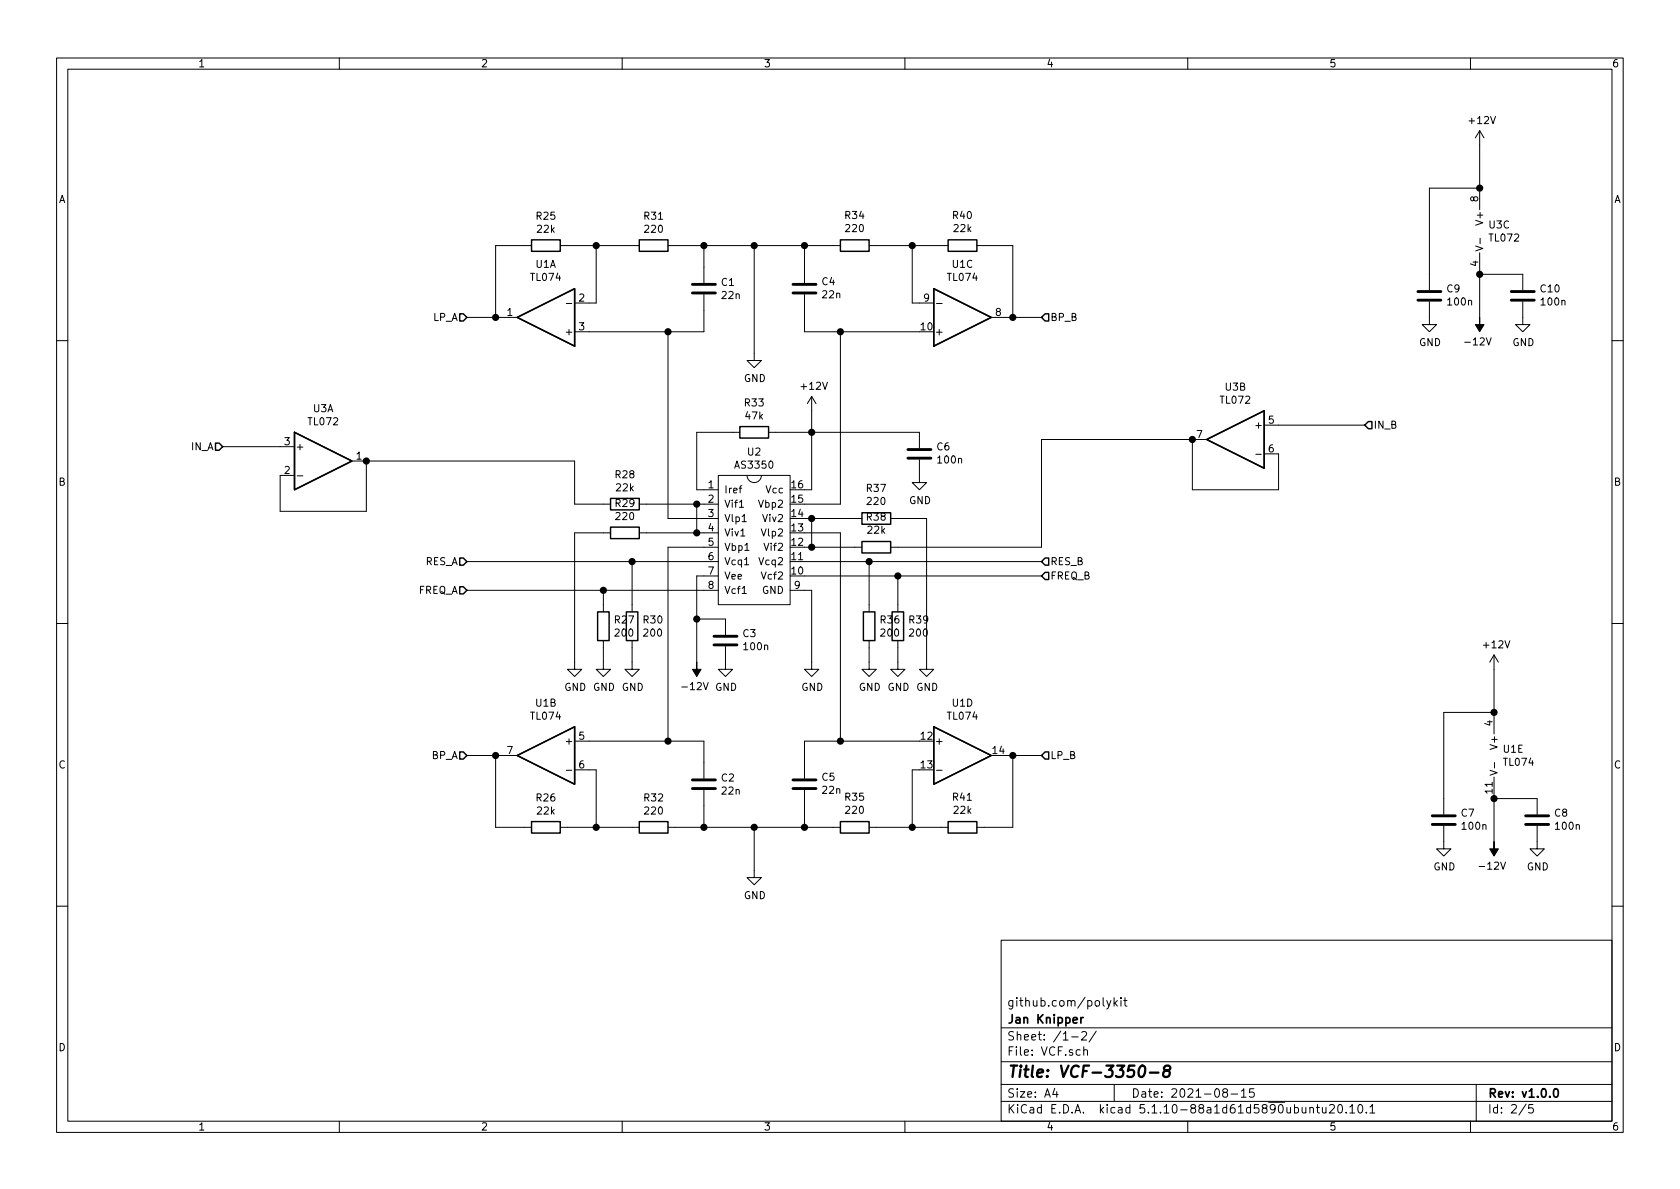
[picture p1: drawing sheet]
<svg xmlns="http://www.w3.org/2000/svg" width="297mm" height="210mm" viewBox="0 0 297 210" stroke-linecap="round" stroke-linejoin="round" font-family="sans-serif">
<g fill="none" stroke="#000" stroke-width=".18">
<path d="M10 10.3h277v189.9h-277zM12 12.2h273v186.1h-273zM60 10.3v1.9M110 10.3v1.9M160 10.3v1.9M210 10.3v1.9M260 10.3v1.9M261.6 23.1v14M261.6 33.3h-8.9v18M261.6 23.1l-.7 1.3M261.6 23.1l.8 1.3M82.5 56.1h8.9"/>
<path d="M94 43.4h-6.4v12.7M99.1 43.4h13.9M100.1 53.7h1M105.4 43.4v10.2h-3.8M118.1 43.4h30.5M118.1 58.7v33h8.9M124.5 43.4v6.6M124.5 52.1v6.6h-22.9M133.3 43.4v20.3h1.3l-1.3 1.3-1.2-1.3h1.2M142.2 43.4v6.6M142.2 52.1v6.6h20.4M148.6 58.7v30.4h-6.4"/>
<path d="M153.7 43.4h13.9M161.3 43.4v10.2h3.8M165.6 53.7h1M172.7 43.4h6.4v12.7M175.3 56.1h8.8M252.7 53.3v4.1h1.3l-1.3 1.3-1.2-1.3h1.2M260.9 43.5l1.3 .4-1.3 .5M261.6 44.7v11.4M261.6 48.5h7.6v2.8M261.7 42.1v1M269.2 53.3v4.1h1.3l-1.3 1.3-1.2-1.3h1.2M10 60.2h2"/>
<path d="M39.4 79h12.7M130.8 76.4h-7.6v10.2h3.8M135.9 76.4h26.7v2.8M143.5 70.1v16.5h-1.3M143.5 70.1l-.8 1.3M143.5 70.1l.8 1.3M210.8 77.7v8.9h15.3v-6.3h-2.6M213.4 77.7h-29.3v19.1h-26.6M223.5 75.2h17.8M285 60.2h2M52.6 84.1h.9M62.2 81.5h39.4v7.6h6.3"/>
<path d="M64.8 81.5v8.9h-15.3v-6.3h2.6M82.5 99.3h44.5M107.9 94.2h-6.3v24.2h1.3l-1.3 1.2-1.3-1.2h1.3M111.8 99.3v8.9M113 89.1h14M113 94.2h14M123.2 89.1v5.1M127 84.1h12.7v22.8h-12.7zM127 96.8h-8.9v34.3M130.7 86.3h.5M130.7 89.7h.8M131.2 85.9l-.3 .2v1.1"/>
<path d="M131.2 92.2h.8M131.6 99.9h.8M131.7 97.3h.7M132.1 84.1a1.27 1.27 0 0 0 1.2 1.2 1.27 1.27 0 0 0 1.3-1.2M142.2 91.7h10.2M142.2 94.2h6.4v36.9M142.2 96.8h10.2M142.2 99.3h41.9M143.5 91.7v5.1M153.7 99.3v8.9M157.5 91.7h6.3v26.7h1.3l-1.3 1.2-1.2-1.2h1.2M162.6 81.3v4h1.2l-1.2 1.3-1.3-1.3h1.3"/>
<path d="M222 80.3h1M10 110.3h2M82.5 104.4h44.5M106.7 113.3v5.1h1.2l-1.2 1.2-1.3-1.2h1.3M106.7 104.4v3.8M111.8 113.3v5.1h1.2l-1.2 1.2-1.3-1.2h1.3M123.2 109.5h5.1v2.8M127 101.8h-3.8v15.3M128.3 114.3v4.1h1.2l-1.2 1.2-1.3-1.2h1.3M131.2 104.9h.8M139.7 104.4h3.8v14h1.3l-1.3 1.2-1.3-1.2h1.3M142.2 101.8h41.9"/>
<path d="M153.7 113.3v5.1h1.2l-1.2 1.2-1.3-1.2h1.3M158.7 113.3v5.1h1.3l-1.3 1.2-1.2-1.2h1.2M158.7 101.8v6.4M264.2 115.8v14M264.2 115.8l-.8 1.3M264.2 115.8l.7 1.3M285 110.3h2M82.5 133.6h8.9M87.6 133.6v12.7h6.4M100.1 136.2h1M101.6 131.1h22.9v6.6M101.6 136.1h3.8v10.2"/>
<path d="M124.5 139.7v6.6M142.2 139.7v6.6M162.6 131.1h-20.4v6.6M162.6 136.1h-1.3v10.2M165.6 136.2h1M177.8 133.6h6.3M179.1 133.6v12.7h-6.4M263.4 136.2l1.3 .4-1.3 .5M264.2 137.4v11.4M264.2 126h-8.9v18M264.2 134.8v1M99.1 146.3h13.9"/>
<path d="M118.1 146.3h30.5M133.3 146.3v8.9h1.3l-1.3 1.3-1.2-1.3h1.2M153.7 146.3h13.9M255.3 146v4.1h1.2l-1.2 1.3-1.3-1.3h1.3M264.2 141.2h7.6v2.8M271.8 146v4.1h1.2l-1.2 1.3-1.3-1.3h1.3M10 160.2h2M177 166.3h108v32h-108zM195.7 176.9l.4 1M196.4 176.9l-.5 1.4-.2 .1M197 176.4v1.5M197.1 177.4l.5 .5"/>
<path d="M197.6 176.9l-.6 .6M198.2 176.4v.2M198.2 176.9v1M198.7 176.9h.6M198.9 176.4v1.3l.4 .2M285 160.2h2M60 198.3v1.9M110 198.3v1.9M160 198.3v1.9M177 194.8h108M177 191.8h108M177 187.8h108"/>
<path d="M177 181.8h108M186.5 192.5l-.4 1h1M186.8 193v1M189.5 183.4h1.1M191.3 182.6l.2-.2h.3l.3 .4-.9 1.1h.9M191.6 185.7h.1a.37 .37 0 0 1 .6 .1v.8M191.6 185.1v1.5M193.8 182.3l-1.2 2M197 191.8v3M210 198.3v1.9M216.5 193.2l-.3-.3 .1-.2a.48 .48 0 0 1 .6-.1l.1 .2-.1 .3-.6 .1a.48 .48 0 0 0 0 .7l.2 .1 .5-.1v-.4l-.2-.3M217.7 193.5h1.1"/>
<path d="M219.5 193l.4-.5v1.5M219.5 194h.8M221.7 192.5h-.7l-.1 .7 .2-.1 .5 .1 .2 .2-.1 .5-.2 .1-.6-.1M231.6 196l.2-.2 .4 .1v.9M231.6 195.8v1M232.7 195.8h.6M232.9 195.3v1.3l.4 .2M233.8 195.8l.1 .9 .3 .1 .2-.1M234.4 195.8v1M235.1 195.5l.2-.2h.4l.2 .5-.9 1h.9M236.7 195.4l.3-.1a.94 .94 0 0 1 0 1.5h-.1a1 1 0 0 1-.2-1.4zM238 196.7v.1"/>
<path d="M238.7 195.8l.4-.5v1.5M238.7 196.8h.8M240.3 195.4l.1-.1a.8 .8 0 0 1 .6 .8 .8 .8 0 0 1-.6 .7 1 1 0 0 1-.1-1.4zM241.6 196.7v.1M242.2 195.8l.4-.5v1.5M242.2 196.8h.9M260 198.3v1.9M261 191.8v6.5M269.8 195.2l-1.2 2M271 195.3h-.7v.7l.2-.1 .5 .1 .1 .2-.1 .5-.2 .1-.5-.1"/>
</g>
<path d="M191.1 179.9v1M191.5 179.9l-.3 .1-.1 .2M274.9 192.6l.3-.1a.94 .94 0 0 1 0 1.5h-.2a1 1 0 0 1-.1-1.4z" fill="none" stroke="#000" stroke-width=".3"/>
<path d="M201.6 188.6a.46 .46 0 0 1 .5-.2 .46 .46 0 0 1 .4 .4 1.18 1.18 0 0 1-.8 1.6l-.2-.1a1.5 1.5 0 0 1 .1-1.7zM203.3 189.7h1.5M206.1 189.3l-.2-.2-.1-.3a.65 .65 0 0 1 1.1-.2v.3a.69 .69 0 0 1-.8 .4 .65 .65 0 0 0-.3 1 .66 .66 0 0 0 .8 0 .66 .66 0 0 0 .2-.8l-.3-.2" fill="none" stroke="#000" stroke-width=".41"/>
<g fill="none" stroke="#000" stroke-width=".25">
<path d="M81.3 55.5h.6l.6 .6-.6 .7h-.6zM91.4 56.1l10.2-5.1v10.2zM94 42.4h5.1v2h-5.1zM113 42.4h5.1v2h-5.1zM148.6 42.4h5.1v2h-5.1zM165.1 51l10.2 5.1-10.2 5.1zM167.6 42.4h5.1v2h-5.1zM184.8 55.5h.6v1.3h-.6l-.7-.7zM38.1 78.4h.6l.7 .6-.7 .6h-.6zM52.1 76.4l10.1 5.1-10.1 5.1zM130.8 75.4h5.1v2.1h-5.1zM213.4 77.7l10.1-5.1v10.2z"/>
<path d="M241.9 74.5h.7v1.3h-.7l-.6-.6zM81.3 98.7h.6l.6 .6-.6 .6h-.6zM107.9 93.2h5.1v2h-5.1zM107.9 88.1h5.1v2.1h-5.1zM152.4 90.7h5.1v2h-5.1zM152.4 95.8h5.1v2h-5.1zM184.8 98.7h.6v1.2h-.6l-.7-.6zM81.3 103.8h.6l.6 .6-.6 .6h-.6zM105.7 108.2h2v5.1h-2zM110.7 108.2h2.1v5.1h-2.1zM152.7 108.2h2v5.1h-2zM157.7 108.2h2.1v5.1h-2.1z"/>
<path d="M184.8 101.2h.6v1.3h-.6l-.7-.7zM81.3 133h.6l.6 .6-.6 .6h-.6zM91.4 133.6l10.2-5.1v10.2zM165.1 128.5l10.2 5.1-10.2 5.1zM184.8 133h.6v1.2h-.6l-.7-.6zM94 145.3h5.1v2h-5.1zM113 145.3h5.1v2h-5.1zM148.6 145.3h5.1v2h-5.1zM167.6 145.3h5.1v2h-5.1z"/>
</g>
<g fill="none" stroke="#000" stroke-width=".51">
<path d="M122.4 50.3h4.1M122.4 51.8h4.1M140.2 50.3h4.1M140.2 51.8h4.1M250.7 51.6h4.1M250.7 53.1h4.1M267.2 51.6h4.1M267.2 53.1h4.1M160.5 79.5h4.1M160.5 81h4.1M126.2 112.5h4.1M126.2 114h4.1"/>
<path d="M122.4 139.4h4.1M122.4 137.9h4.1M140.2 139.4h4.1M140.2 137.9h4.1M253.2 144.3h4.1M253.2 145.8h4.1M269.7 144.3h4.1M269.7 145.8h4.1"/>
</g>
<path d="M261.6 56.1v1.3h.8l-.8 1.3-.7-1.3h.7zM123.2 117.1v1.3h.8l-.8 1.2-.8-1.2h.8zM264.2 148.8v1.3h.7l-.7 1.3-.8-1.3h.8z" fill="#000" stroke="#000" stroke-width=".18"/>
<g fill="#000" stroke="#000" stroke-width=".25">
<circle cx="261.6" cy="33.3" r=".51"/>
<circle cx="87.6" cy="56.1" r=".51"/>
<circle cx="105.4" cy="43.4" r=".51"/>
<circle cx="118.1" cy="58.7" r=".51"/>
<circle cx="124.5" cy="43.4" r=".51"/>
<circle cx="133.4" cy="43.4" r=".51"/>
<circle cx="142.2" cy="43.4" r=".51"/>
<circle cx="148.6" cy="58.7" r=".51"/>
<circle cx="161.3" cy="43.4" r=".51"/>
<circle cx="179.1" cy="56.1" r=".51"/>
<circle cx="261.6" cy="48.5" r=".51"/>
<circle cx="143.5" cy="76.4" r=".51"/>
<circle cx="210.8" cy="77.7" r=".51"/>
<circle cx="64.8" cy="81.5" r=".51"/>
<circle cx="111.8" cy="99.3" r=".51"/>
<circle cx="123.2" cy="89.1" r=".51"/>
<circle cx="123.2" cy="94.2" r=".51"/>
<circle cx="143.5" cy="91.7" r=".51"/>
<circle cx="143.5" cy="96.8" r=".51"/>
<circle cx="153.7" cy="99.3" r=".51"/>
<circle cx="106.7" cy="104.4" r=".51"/>
<circle cx="123.2" cy="109.5" r=".51"/>
<circle cx="158.8" cy="101.8" r=".51"/>
<circle cx="87.6" cy="133.6" r=".51"/>
<circle cx="118.1" cy="131.1" r=".51"/>
<circle cx="148.6" cy="131.1" r=".51"/>
<circle cx="179.1" cy="133.6" r=".51"/>
<circle cx="264.2" cy="126" r=".51"/>
<circle cx="105.4" cy="146.3" r=".51"/>
<circle cx="124.5" cy="146.3" r=".51"/>
<circle cx="133.4" cy="146.3" r=".51"/>
<circle cx="142.2" cy="146.3" r=".51"/>
<circle cx="161.3" cy="146.3" r=".51"/>
<circle cx="264.2" cy="141.2" r=".51"/>
</g>
<text font-size="2.8" x="178" y="190.5">Title: VCF-3350-8</text>
<g font-size="2.1">
<text x="178" y="178">github.com/polykit</text>
<text x="178" y="184">Sheet: /1-2/</text>
<text x="178" y="181">Jan Knipper</text>
<text x="178" y="186.7">File: VCF.sch</text>
<text x="178" y="196.9">KiCad E.D.A. kicad 5.1.10-88a1d61d5890ubuntu20.10.1</text>
<text x="178" y="194.1">Size: A4</text>
<text x="200" y="194.1">Date: 2021-08-15</text>
<text x="263" y="194.1">Rev: v1.0.0</text>
<text x="263" y="196.9">Id: 2/5</text>
</g>
<g font-size="1.8">
<text x="35" y="11.9">1</text>
<text x="85" y="11.9">2</text>
<text x="135" y="11.9">3</text>
<text x="185" y="11.9">4</text>
<text x="235" y="11.9">5</text>
<text x="285" y="11.9">6</text>
<text x="259.9" y="21.9">+12V</text>
<text x="10.4" y="35.9">A</text>
<text x="261.4" y="35.7" transform="rotate(-90 261.4 35.7)">8</text>
<text x="285.4" y="35.9">A</text>
<text x="94.9" y="38.9">R25</text>
<text x="95" y="41.2">22k</text>
<text x="113.9" y="38.9">R31</text>
<text x="114.1" y="41.2">220</text>
<text x="149.5" y="38.7">R34</text>
<text x="149.6" y="41">220</text>
<text x="168.5" y="38.7">R40</text>
<text x="168.7" y="41">22k</text>
<text x="262.3" y="39.4" transform="rotate(-90 262.3 39.4)">V+</text>
<text x="263.3" y="40.4">U3C</text>
<text x="94.7" y="47.4">U1A</text>
<text x="168.4" y="47.4">U1C</text>
<text x="261.4" y="47.1" transform="rotate(-90 261.4 47.1)">4</text>
<text x="263.4" y="42.7">TL072</text>
<text x="94" y="49.7">TL074</text>
<text x="102.4" y="53.3">2</text>
<text x="127.6" y="50.6">C1</text>
<text x="127.7" y="52.9">22n</text>
<text x="145.4" y="50.4">C4</text>
<text x="145.5" y="52.8">22n</text>
<text x="163.3" y="53.3">9</text>
<text x="167.6" y="49.7">TL074</text>
<text x="255.9" y="51.7">C9</text>
<text x="272.4" y="51.7">C10</text>
<text x="76.5" y="56.8">LP_A</text>
<text x="89.7" y="55.9">1</text>
<text x="100.4" y="59.3">+</text>
<text x="102.4" y="58.4">3</text>
<text x="162.9" y="58.4">10</text>
<text x="165.2" y="59.3">+</text>
<text x="176" y="55.9">8</text>
<text x="185.7" y="56.8">BP_B</text>
<text x="256.1" y="54">100n</text>
<text x="272.6" y="54">100n</text>
<text x="250.9" y="61.2">GND</text>
<text x="259.4" y="61.1">-12V</text>
<text x="267.4" y="61.2">GND</text>
<text x="131.5" y="67.6">GND</text>
<text x="131.7" y="71.9">R33</text>
<text x="141.8" y="68.9">+12V</text>
<text x="215.9" y="71.4">TL072</text>
<text x="216.7" y="69.1">U3B</text>
<text x="54.6" y="75.2">TL072</text>
<text x="55.4" y="72.9">U3A</text>
<text x="131.9" y="74.2">47k</text>
<text x="211.6" y="77.5">7</text>
<text x="222.4" y="75.8">+</text>
<text x="224.3" y="74.9">5</text>
<text x="242.8" y="75.8">IN_B</text>
<text x="33.8" y="79.6">IN_A</text>
<text x="50.3" y="83.8">2</text>
<text x="50.3" y="78.7">3</text>
<text x="52.2" y="79.6">+</text>
<text x="63" y="81.3">1</text>
<text x="130.1" y="82.9">AS3350</text>
<text x="132.2" y="80.6">U2</text>
<text x="165.7" y="79.6">C6</text>
<text x="165.9" y="82">100n</text>
<text x="224.3" y="80">6</text>
<text x="10.4" y="85.9">B</text>
<text x="108.9" y="89.7">R29</text>
<text x="108.9" y="84.6">R28</text>
<text x="109" y="86.9">22k</text>
<text x="125.2" y="86.4">1</text>
<text x="125.2" y="88.9">2</text>
<text x="128" y="87.2">Iref</text>
<text x="128" y="89.8">Vif1</text>
<text x="134.4" y="89.8">Vbp2</text>
<text x="135.5" y="87.2">Vcc</text>
<text x="140" y="88.9">15</text>
<text x="140" y="86.4">16</text>
<text x="153.3" y="87">R37</text>
<text x="153.4" y="89.3">220</text>
<text x="160.7" y="89.1">GND</text>
<text x="285.4" y="85.9">B</text>
<text x="109" y="92">220</text>
<text x="125.2" y="91.4">3</text>
<text x="125.2" y="94">4</text>
<text x="128" y="92.3">Vlp1</text>
<text x="128" y="94.9">Viv1</text>
<text x="135" y="94.9">Vlp2</text>
<text x="135.1" y="92.3">Viv2</text>
<text x="140" y="94">13</text>
<text x="140" y="91.4">14</text>
<text x="153.3" y="92.1">R38</text>
<text x="153.5" y="94.4">22k</text>
<text x="75.1" y="99.9">RES_A</text>
<text x="125.2" y="96.5">5</text>
<text x="125.2" y="99.1">6</text>
<text x="125.2" y="101.6">7</text>
<text x="128" y="97.4">Vbp1</text>
<text x="128" y="99.9">Vcq1</text>
<text x="134.5" y="99.9">Vcq2</text>
<text x="135.4" y="97.4">Vif2</text>
<text x="140" y="101.6">10</text>
<text x="140" y="99.1">11</text>
<text x="140" y="96.5">12</text>
<text x="185.7" y="99.9">RES_B</text>
<text x="73.9" y="105">FREQ_A</text>
<text x="125.2" y="104.1">8</text>
<text x="128" y="102.5">Vee</text>
<text x="128" y="105">Vcf1</text>
<text x="134.7" y="105">GND</text>
<text x="135" y="102.5">Vcf2</text>
<text x="140.5" y="104.1">9</text>
<text x="185.7" y="102.5">FREQ_B</text>
<text x="108.7" y="110.3">R27</text>
<text x="108.9" y="112.6">200</text>
<text x="113.8" y="110.3">R30</text>
<text x="113.9" y="112.6">200</text>
<text x="131.4" y="112.7">C3</text>
<text x="155.7" y="110.3">R36</text>
<text x="155.9" y="112.6">200</text>
<text x="160.8" y="110.3">R39</text>
<text x="160.9" y="112.6">200</text>
<text x="131.6" y="115">100n</text>
<text x="262.5" y="114.6">+12V</text>
<text x="94.8" y="125">U1B</text>
<text x="99.8" y="122.2">GND GND GND</text>
<text x="121" y="122">-12V</text>
<text x="126.4" y="122.2">GND</text>
<text x="141.7" y="122.2">GND</text>
<text x="151.8" y="122.2">GND GND GND</text>
<text x="168.4" y="125">U1D</text>
<text x="94" y="127.3">TL074</text>
<text x="100.4" y="131.7">+</text>
<text x="102.4" y="130.8">5</text>
<text x="162.9" y="130.8">12</text>
<text x="165.2" y="131.7">+</text>
<text x="167.6" y="127.3">TL074</text>
<text x="263.9" y="128.4" transform="rotate(-90 263.9 128.4)">4</text>
<text x="10.4" y="135.9">C</text>
<text x="76.3" y="134.2">BP_A</text>
<text x="89.7" y="133.3">7</text>
<text x="102.4" y="135.9">6</text>
<text x="162.9" y="135.9">13</text>
<text x="175.6" y="133.3">14</text>
<text x="185.7" y="134.2">LP_B</text>
<text x="264.8" y="132.1" transform="rotate(-90 264.8 132.1)">V+</text>
<text x="265.8" y="133.1">U1E</text>
<text x="266" y="135.4">TL074</text>
<text x="285.4" y="135.9">C</text>
<text x="94.9" y="141.7">R26</text>
<text x="113.9" y="141.7">R32</text>
<text x="127.6" y="138.2">C2</text>
<text x="127.7" y="140.5">22n</text>
<text x="145.4" y="138.1">C5</text>
<text x="145.5" y="140.4">22n</text>
<text x="149.5" y="141.6">R35</text>
<text x="149.6" y="143.9">220</text>
<text x="168.5" y="141.6">R41</text>
<text x="168.7" y="143.9">22k</text>
<text x="263.9" y="140.3" transform="rotate(-90 263.9 140.3)">11</text>
<text x="95" y="144">22k</text>
<text x="114.1" y="144">220</text>
<text x="258.4" y="144.4">C7</text>
<text x="258.6" y="146.7">100n</text>
<text x="274.9" y="144.4">C8</text>
<text x="275.2" y="146.7">100n</text>
<text x="253.4" y="153.9">GND</text>
<text x="261.9" y="153.8">-12V</text>
<text x="270" y="153.9">GND</text>
<text x="131.5" y="159">GND</text>
<text x="10.4" y="185.9">D</text>
<text x="285.4" y="185.9">D</text>
<text x="35" y="199.9">1</text>
<text x="85" y="199.9">2</text>
<text x="135" y="199.9">3</text>
<text x="185" y="199.9">4</text>
<text x="235" y="199.9">5</text>
<text x="285" y="199.9">6</text>
</g>
</svg>
